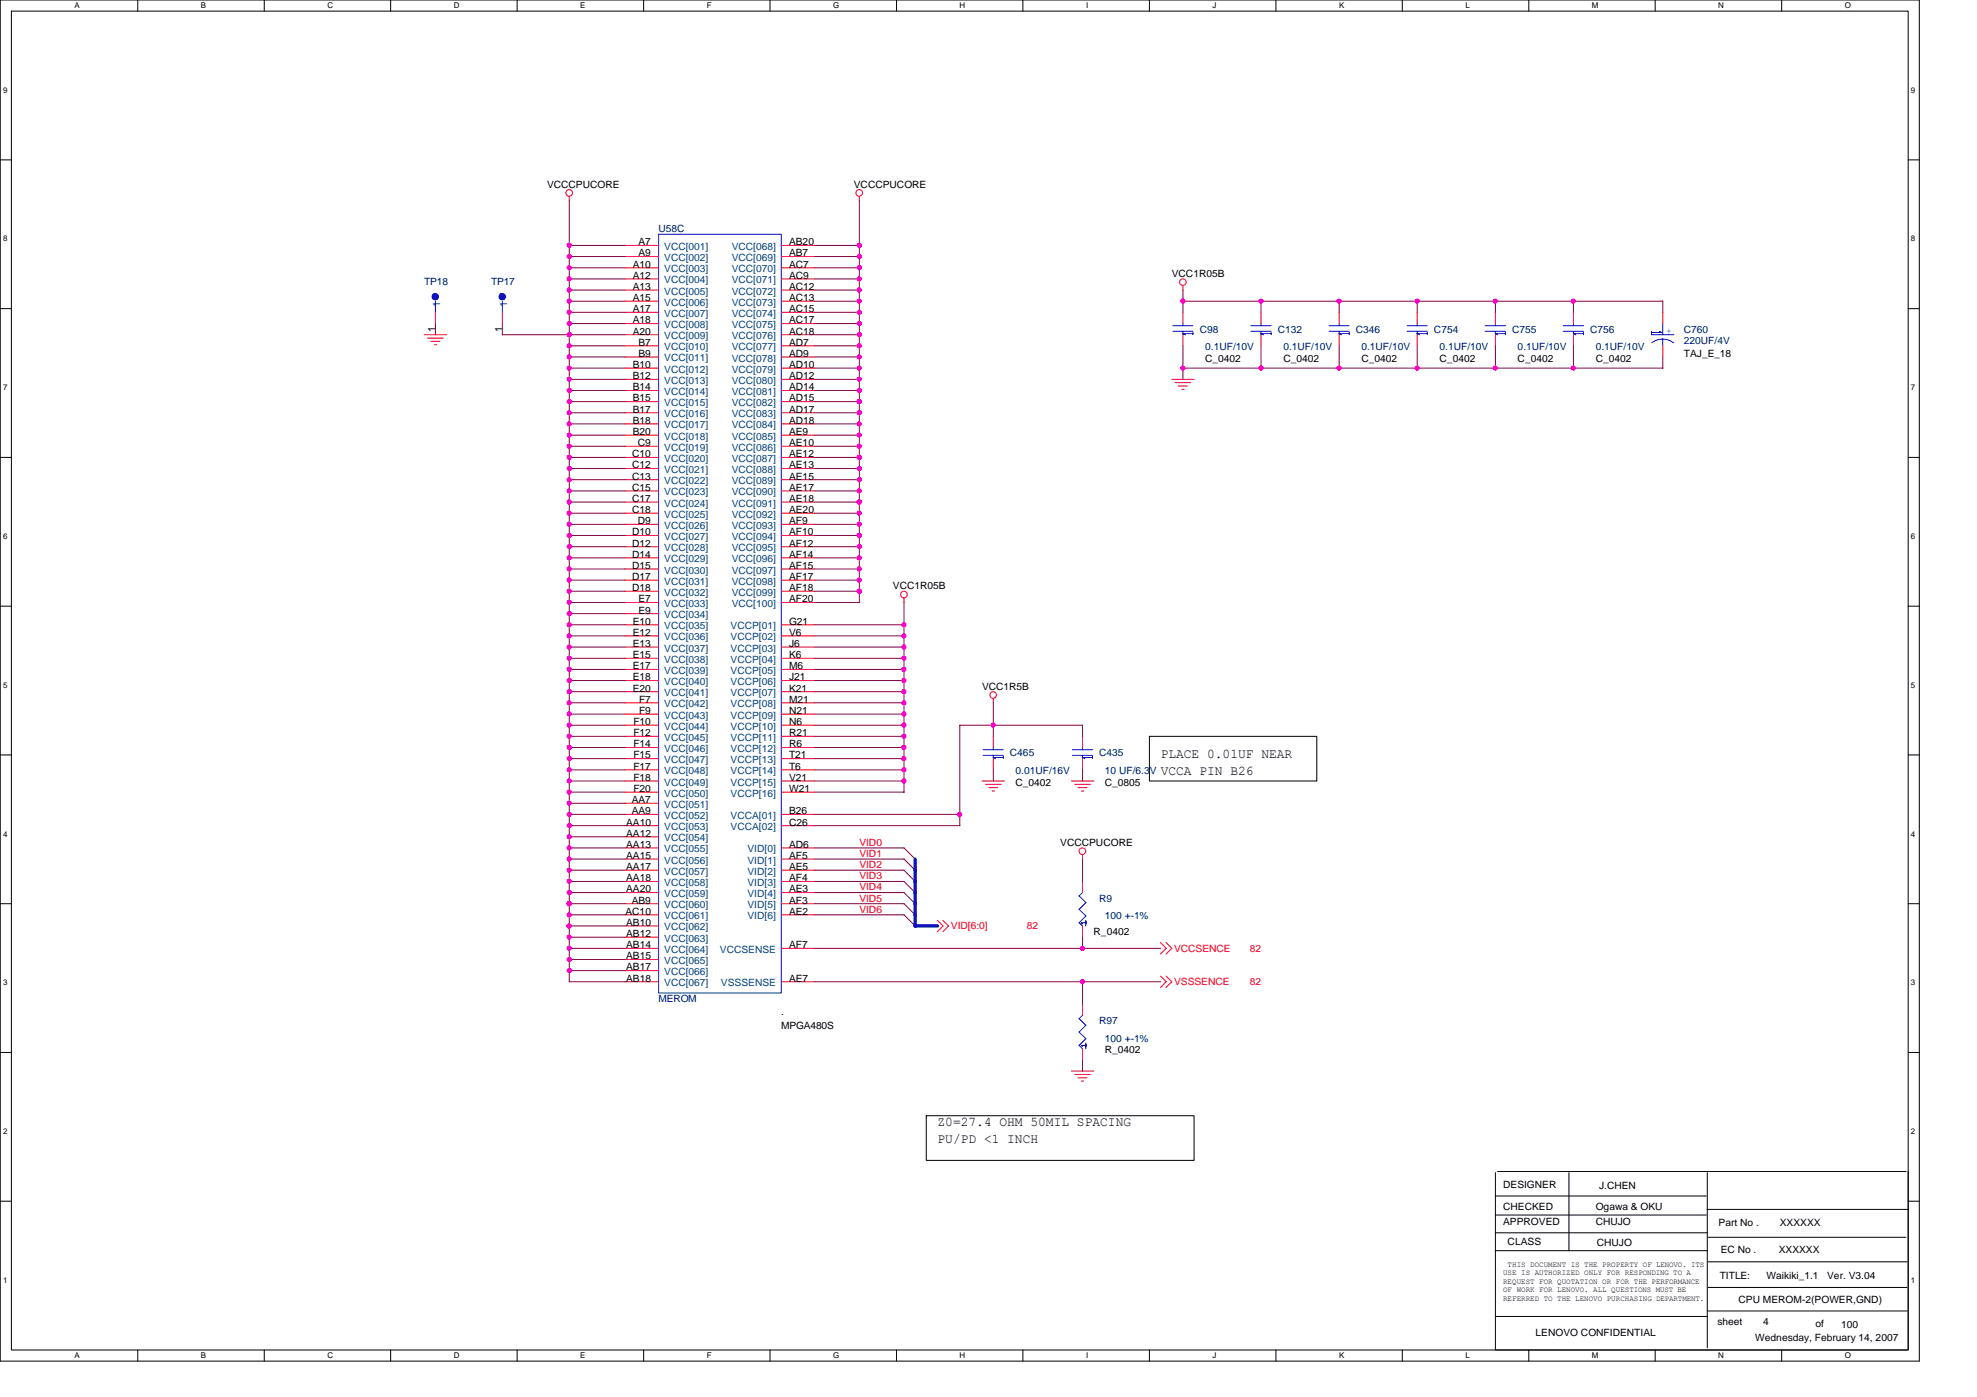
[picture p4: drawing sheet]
<svg xmlns="http://www.w3.org/2000/svg" width="297mm" height="210mm" viewBox="0 0 297 210" stroke-linecap="round" stroke-linejoin="round" font-family="sans-serif">
<path d="M0 0h288.4v204.5h-288.4zM1.7 1.7h285v201.1h-285z" fill="none" stroke="#000" stroke-width=".15"/>
<g fill="#fff">
<path d="M11.2 .2h.8v1.3h-.8z"/>
<path d="M11.2 203h.8v1.4h-.8z"/>
</g>
<path d="M20.7 0v1.7M20.7 202.8v1.7" fill="none" stroke="#000" stroke-width=".15"/>
<g fill="#fff">
<path d="M30.2 .2h.8v1.3h-.8z"/>
<path d="M30.2 203h.8v1.4h-.8z"/>
</g>
<path d="M39.7 0v1.7M39.7 202.8v1.7" fill="none" stroke="#000" stroke-width=".15"/>
<g fill="#fff">
<path d="M49.2 .2h.8v1.3h-.8z"/>
<path d="M49.2 203h.8v1.4h-.8z"/>
</g>
<path d="M58.7 0v1.7M58.7 202.8v1.7" fill="none" stroke="#000" stroke-width=".15"/>
<g fill="#fff">
<path d="M68.2 .2h.8v1.3h-.8z"/>
<path d="M68.2 203h.8v1.4h-.8z"/>
</g>
<path d="M77.7 0v1.7M77.7 202.8v1.7" fill="none" stroke="#000" stroke-width=".15"/>
<g fill="#fff">
<path d="M87.2 .2h.8v1.3h-.8z"/>
<path d="M87.2 203h.8v1.4h-.8z"/>
</g>
<path d="M96.7 0v1.7M96.7 202.8v1.7" fill="none" stroke="#000" stroke-width=".15"/>
<g fill="#fff">
<path d="M106.2 .2h.7v1.3h-.7z"/>
<path d="M106.2 203h.7v1.4h-.7z"/>
</g>
<path d="M115.7 0v1.7M115.7 202.8v1.7" fill="none" stroke="#000" stroke-width=".15"/>
<g fill="#fff">
<path d="M125.2 .2h.9v1.3h-.9z"/>
<path d="M125.2 203h.9v1.4h-.9z"/>
</g>
<path d="M134.7 0v1.7M134.7 202.8v1.7" fill="none" stroke="#000" stroke-width=".15"/>
<g fill="#fff">
<path d="M144.2 .2h.8v1.3h-.8z"/>
<path d="M144.2 203h.8v1.4h-.8z"/>
</g>
<path d="M153.7 0v1.7M153.7 202.8v1.7" fill="none" stroke="#000" stroke-width=".15"/>
<g fill="#fff">
<path d="M163.2 .2h.3v1.3h-.3z"/>
<path d="M163.2 203h.3v1.4h-.3z"/>
</g>
<path d="M172.7 0v1.7M172.7 202.8v1.7" fill="none" stroke="#000" stroke-width=".15"/>
<g fill="#fff">
<path d="M182.2 .2h.6v1.3h-.6z"/>
<path d="M182.2 203h.6v1.4h-.6z"/>
</g>
<path d="M191.7 0v1.7M191.7 202.8v1.7" fill="none" stroke="#000" stroke-width=".15"/>
<g fill="#fff">
<path d="M201.2 .2h.8v1.3h-.8z"/>
<path d="M201.2 203h.8v1.4h-.8z"/>
</g>
<path d="M210.7 0v1.7M210.7 202.8v1.7" fill="none" stroke="#000" stroke-width=".15"/>
<g fill="#fff">
<path d="M220.2 .2h.6v1.3h-.6z"/>
<path d="M220.2 203h.6v1.4h-.6z"/>
</g>
<path d="M229.7 0v1.7M229.7 202.8v1.7" fill="none" stroke="#000" stroke-width=".15"/>
<g fill="#fff">
<path d="M239.2 .2h.9v1.3h-.9z"/>
<path d="M239.2 203h.9v1.4h-.9z"/>
</g>
<path d="M248.7 0v1.7M248.7 202.8v1.7" fill="none" stroke="#000" stroke-width=".15"/>
<g fill="#fff">
<path d="M258.2 .2h.8v1.3h-.8z"/>
<path d="M258.2 203h.8v1.4h-.8z"/>
</g>
<path d="M267.7 0v1.7M267.7 202.8v1.7" fill="none" stroke="#000" stroke-width=".15"/>
<g fill="#fff">
<path d="M277.2 .2h.9v1.3h-.9z"/>
<path d="M277.2 203h.9v1.4h-.9z"/>
<path d="M.5 12.8h.6v1.4h-.6z"/>
<path d="M287.1 12.8h.7v1.4h-.7z"/>
<path d="M.5 35.2h.6v1.3h-.6z"/>
<path d="M287.1 35.2h.7v1.3h-.7z"/>
</g>
<path d="M0 24h1.7M286.7 24h1.7" fill="none" stroke="#000" stroke-width=".15"/>
<g fill="#fff">
<path d="M.5 57.6h.6v1.3h-.6z"/>
<path d="M287.1 57.6h.7v1.3h-.7z"/>
</g>
<path d="M0 46.4h1.7M286.7 46.4h1.7" fill="none" stroke="#000" stroke-width=".15"/>
<g fill="#fff">
<path d="M.5 79.9h.6v1.3h-.6z"/>
<path d="M287.1 79.9h.7v1.3h-.7z"/>
</g>
<path d="M0 68.7h1.7M286.7 68.7h1.7" fill="none" stroke="#000" stroke-width=".15"/>
<g fill="#fff">
<path d="M.5 102.3h.6v1.3h-.6z"/>
<path d="M287.1 102.3h.7v1.3h-.7z"/>
</g>
<path d="M0 91.1h1.7M286.7 91.1h1.7" fill="none" stroke="#000" stroke-width=".15"/>
<g fill="#fff">
<path d="M.5 124.6h.6v1.3h-.6z"/>
<path d="M287.1 124.6h.7v1.3h-.7z"/>
</g>
<path d="M0 113.4h1.7M286.7 113.4h1.7" fill="none" stroke="#000" stroke-width=".15"/>
<g fill="#fff">
<path d="M.5 147h.6v1.3h-.6z"/>
<path d="M287.1 147h.7v1.3h-.7z"/>
</g>
<path d="M0 135.8h1.7M286.7 135.8h1.7" fill="none" stroke="#000" stroke-width=".15"/>
<g fill="#fff">
<path d="M.5 169.3h.6v1.3h-.6z"/>
<path d="M287.1 169.3h.7v1.3h-.7z"/>
</g>
<path d="M0 158.1h1.7M286.7 158.1h1.7" fill="none" stroke="#000" stroke-width=".15"/>
<g fill="#fff">
<path d="M.5 191.7h.6v1.3h-.6z"/>
<path d="M287.1 191.7h.7v1.3h-.7z"/>
</g>
<g fill="none" stroke="#000" stroke-width=".15">
<path d="M172.7 110.6h25.1v6.7h-25.1zM139.2 167.6h40.2v6.7h-40.2zM224.7 179.7h31.7M224.7 176.2v26.7M225 176h61.4M235.7 176.2v11.7M256.5 176.2v26.3M286.7 176v26.8M0 180.5h1.7M224.7 182.6h31.7M224.7 185.2h31.8M224.7 187.9h31.8"/>
<path d="M224.7 197.8h31.8M256.5 181.7h30.2M256.5 197h30.1M256.7 189.6h29.8M256.7 185.9h29.7M256.7 193.4h29.8M286.7 180.5h1.7M224.8 202.8h61.7"/>
</g>
<g fill="none" stroke="#f00" stroke-width=".15">
<path d="M85.5 29.5v.7M93.9 36.9h5.1M93.9 38.5h5.1M117.4 36.9h5M117.4 38.5h5M129.1 29.5v.7M63.7 50.3h3.4M64.2 50.8h2.4M64.7 51.3h1.4M65.3 51.8h.3M65.4 46.9v1.7M75.5 46.9v1.7"/>
<path d="M93.9 50.3h5.1M93.9 57h5.1M93.9 40.2h5.1M93.9 41.9h5.1M93.9 43.6h5.1M93.9 45.3h5.1M93.9 46.9h5.1M93.9 48.6h5.1M93.9 52h5.1M93.9 53.6h5.1M93.9 55.3h5.1M93.9 58.7h5.1"/>
<path d="M117.4 50.3h5M117.4 57h5M117.4 40.2h5M117.4 41.9h5M117.4 43.6h5M117.4 45.3h5M117.4 46.9h5M117.4 48.6h5M117.4 52h5M117.4 53.6h5M117.4 55.3h5M117.4 58.7h5"/>
<path d="M176.1 57h3.3M176.6 57.5h2.3M177 58h1.4M177.6 58.5h.3M177.7 42.9v.7M177.7 46.9v1.7M177.7 50.3v1.7M189.5 46.9v1.7M189.5 50.3v1.7M201.2 46.9v1.7M201.2 50.3v1.7M212.9 46.9v1.7"/>
<path d="M212.9 50.3v1.7M224.7 46.9v1.7M224.7 50.3v1.7M236.4 46.9v1.7M236.4 50.3v1.7M249.8 46.9v1.7M249.8 52v1.6M93.9 60.3h5.1M93.9 62h5.1M93.9 63.7h5.1M93.9 65.4h5.1M93.9 67.1h5.1"/>
<path d="M93.9 68.7h5.1M93.9 70.4h5.1M93.9 72.1h5.1M93.9 73.8h5.1M93.9 75.4h5.1M93.9 77.1h5.1M93.9 78.8h5.1M117.4 60.3h5M117.4 62h5M117.4 63.7h5M117.4 65.4h5M117.4 67.1h5"/>
<path d="M117.4 68.7h5M117.4 70.4h5M117.4 72.1h5M117.4 73.8h5M117.4 75.4h5M117.4 77.1h5M117.4 78.8h5M93.9 80.5h5.1M93.9 82.1h5.1M93.9 83.8h5.1M93.9 85.5h5.1M93.9 87.2h5.1"/>
<path d="M93.9 88.8h5.1M93.9 90.5h5.1M93.9 92.2h5.1M93.9 93.9h5.1M93.9 95.5h5.1M93.9 97.2h5.1M93.9 98.9h5.1M117.4 80.5h5M117.4 82.1h5M117.4 83.8h5M117.4 85.5h5M117.4 87.2h5"/>
<path d="M117.4 88.8h5M117.4 90.5h5M117.4 93.9h5M117.4 95.5h5M117.4 97.2h5M117.4 98.9h5M135.8 89.9v.7M93.9 117.3h5.1M93.9 100.6h5.1M93.9 102.3h5.1M93.9 103.9h5.1M93.9 105.6h5.1"/>
<path d="M93.9 107.3h5.1M93.9 109h5.1M93.9 110.6h5.1M93.9 112.3h5.1M93.9 114h5.1M93.9 115.7h5.1M93.9 119h5.1M117.4 117.3h5M117.4 100.6h5M117.4 102.3h5M117.4 103.9h5M117.4 105.6h5"/>
<path d="M117.4 107.3h5M117.4 109h5M117.4 110.6h5M117.4 112.3h5M117.4 114h5M117.4 115.7h5M117.4 119h5M147.5 117.3h3.4M148.1 117.9h2.3M148.5 118.3h1.4M149.1 118.9h.3M149.2 104.9v.7"/>
<path d="M149.2 110.6v1.7M149.2 114v1.7M161 117.3h3.3M161.5 117.9h2.3M162 118.3h1.3M162.5 118.9h.3M162.6 110.6v1.7M162.6 114v1.7M93.9 120.7h5.1M93.9 122.4h5.1M93.9 124.1h5.1M93.9 125.7h5.1"/>
<path d="M93.9 127.4h5.1M93.9 129.1h5.1M93.9 130.7h5.1M93.9 132.4h5.1M93.9 134.1h5.1M93.9 135.8h5.1M93.9 137.5h5.1M93.9 139.1h5.1M117.4 122.4h5M117.4 124.1h5M117.4 127.4h5M117.4 129.1h5"/>
<path d="M117.4 130.7h5M117.4 132.4h5M117.4 134.1h5M117.4 135.8h5M117.4 137.5h5M140.8 138.3l.9 .8-.9 .9M141.7 138.3l.8 .8-.8 .9M162.6 128.4v.7M162.6 132.4v1.7M162.6 139.1v1.7M93.9 140.8h5.1M93.9 142.5h5.1"/>
<path d="M93.9 144.2h5.1M93.9 145.8h5.1M93.9 147.5h5.1M117.4 142.5h5M117.4 147.5h5M162.6 150.9v1.6M162.6 157.6v1.7M174.4 146.7l.8 .8-.8 .9M174.4 141.6l.8 .9-.8 .8M175.2 146.7l.9 .8-.9 .9M175.2 141.6l.9 .9-.9 .8M161 160.9h3.3"/>
<path d="M161.5 161.4h2.3M162 161.9h1.3M162.5 162.4h.3"/>
<circle cx="85.5" cy="29" r=".5"/>
<circle cx="129.1" cy="29" r=".5"/>
<circle cx="177.7" cy="42.4" r=".49"/>
<circle cx="135.8" cy="89.3" r=".5"/>
<circle cx="149.2" cy="104.4" r=".49"/>
<circle cx="162.6" cy="127.9" r=".5"/>
</g>
<g fill="none" stroke="#00f" stroke-width=".15">
<path d="M99 35.2h18.4v114h-18.4zM65.4 45.3v1.6M75.5 45.3v1.6M176.2 48.9h3M176.2 49.8h3M177.7 50.1h1.5M177.7 48.6v.4M177.7 49.8v.5M177.7 50.1l.4 .2M179.2 49.9v.4M187.9 48.9h3.1M187.9 49.8h3.1"/>
<path d="M189.4 50.1h1.6M189.5 48.6v.4M189.5 49.8v.5M189.5 50.1l.3 .2M191 49.9v.4M199.7 48.9h3M199.7 49.8h3M201.2 50.1h1.5M201.2 48.6v.4M201.2 49.8v.5M201.2 50.1l.4 .2M202.7 49.9v.4"/>
<path d="M211.4 48.9h3M211.4 49.8h3M212.9 50.1h1.5M212.9 48.6v.4M212.9 49.8v.5M212.9 50.1l.4 .2M214.4 49.9v.4M223.1 48.9h3.1M223.1 49.8h3.1M224.7 50.1h1.5M224.7 48.6v.4M224.7 49.8v.5"/>
<path d="M224.7 50.1l.3 .2M226.2 49.9v.4M234.9 48.9h3M234.9 49.8h3M236.4 50.1h1.5M236.4 48.6v.4M236.4 49.8v.5M236.4 50.1l.4 .2M237.9 49.9v.4M248.1 49.8v.5h3.4M248.2 51.5a2.69 2.69 0 0 1 3.2 0M249.3 49.8l.4 .2h-1.6"/>
<path d="M249.8 48.6v1.7M249.8 50.9v1.1M147.7 112.6h3M147.7 113.5h3M149.2 112.3v.4M149.2 113.5v.5M150.7 113.8h-1.5l.4 .2M150.7 113.6v.4M161.1 112.6h3M161.1 113.5h3M162.6 113.8h1.5M162.6 112.3v.4"/>
<path d="M162.6 113.5v.5M162.6 113.8l.4 .2M164.1 113.6v.4M162.1 134.6l1 1M162.1 138.6l.5 .5M162.7 134.1l-.6 .5M163.1 138.3v.8M163.1 138.6h-.6l.2 .2M163.2 137.6l-1.1 1M163.2 135.6l-1.1 1 1 1M162.1 153l1 1.1M162.1 157.1l.5 .5"/>
<path d="M162.7 152.5l-.6 .6M163.1 157.1h-.6l.2 .2M163.1 156.7v.9M163.2 156l-1.1 1.1M163.2 154l-1.1 1 1 1.1"/>
</g>
<g fill="#00f" stroke="#00f" stroke-width=".15">
<circle cx="65.4" cy="44.6" r=".49"/>
<circle cx="75.5" cy="44.6" r=".49"/>
</g>
<g fill="none" stroke="#800040" stroke-width=".15">
<path d="M85.5 30.2v117.3M85.5 38.5h8.4M85.5 36.9h8.4M122.4 38.5h6.7M122.4 36.9h6.7M129.1 30.2v60.4M65.4 48.6v1.7M75.5 48.6v1.7h18.4M85.5 55.3h8.4M85.5 53.6h8.4M85.5 48.6h8.4M85.5 57h8.4"/>
<path d="M85.5 43.6h8.4M85.5 46.9h8.4M85.5 58.7h8.4M85.5 40.2h8.4M85.5 45.3h8.4M85.5 52h8.4M85.5 41.9h8.4M122.4 55.3h6.7M122.4 53.6h6.7M122.4 48.6h6.7M122.4 57h6.7M122.4 43.6h6.7"/>
<path d="M122.4 46.9h6.7M122.4 58.7h6.7M122.4 50.3h6.7M122.4 40.2h6.7M122.4 45.3h6.7M122.4 52h6.7M122.4 41.9h6.7M177.7 55.3h72.1M177.7 45.3h72.1M177.7 43.6v3.3M177.7 51.9v5.1M189.5 45.2v1.7"/>
<path d="M189.5 52v3.3M201.2 45.2v1.7M201.2 52v3.3M212.9 45.2v1.7M212.9 52v3.3M224.7 45.2v1.7M224.7 52v3.3M236.4 45.2v1.7M236.4 52v3.3M249.8 45.2v1.7M249.8 53.6v1.7M85.5 77.1h8.4"/>
<path d="M85.5 67.1h8.4M85.5 68.7h8.4M85.5 63.7h8.4M85.5 78.8h8.4M85.5 72.1h8.4M85.5 65.4h8.4M85.5 60.3h8.4M85.5 62h8.4M85.5 75.4h8.4M85.5 73.8h8.4M85.5 70.4h8.4M122.4 77.1h6.7"/>
<path d="M122.4 67.1h6.7M122.4 68.7h6.7M122.4 63.7h6.7M122.4 78.8h6.7M122.4 72.1h6.7M122.4 65.4h6.7M122.4 60.3h6.7M122.4 62h6.7M122.4 75.4h6.7M122.4 73.8h6.7M122.4 70.4h6.7M85.5 92.2h8.4"/>
<path d="M85.5 87.2h8.4M85.5 83.8h8.4M85.5 88.8h8.4M85.5 85.5h8.4M85.5 93.9h8.4M85.5 80.5h8.4M85.5 82.1h8.4M85.5 98.9h8.4M85.5 95.5h8.4M85.5 90.5h8.4M85.5 97.2h8.4M122.4 87.2h6.7"/>
<path d="M122.4 83.8h6.7M122.4 88.8h6.7M122.4 85.5h6.7M122.4 93.9h13.4M122.4 80.5h6.7M122.4 82.1h6.7M122.4 98.9h13.4M122.4 95.5h13.4M122.4 90.5h6.7M122.4 97.2h13.4M135.8 90.5v28.5M85.5 117.3h8.4"/>
<path d="M85.5 109h8.4M85.5 119h8.4M85.5 100.6h8.4M85.5 112.3h8.4M85.5 107.3h8.4M85.5 114h8.4M85.5 102.3h8.4M85.5 110.6h8.4M85.5 115.7h8.4M85.5 103.9h8.4M85.5 105.6h8.4M122.4 117.3h13.4"/>
<path d="M122.4 109h13.4M122.4 119h13.4M122.4 100.6h13.4M122.4 112.3h13.4M122.4 107.3h13.4M122.4 114h13.4M122.4 102.3h13.4M122.4 110.6h13.4M122.4 115.7h13.4M122.4 103.9h13.4M122.4 105.6h13.4M149.2 105.6v5.1"/>
<path d="M149.2 115.7v1.7M162.6 109v1.7M162.6 115.7v1.7M162.7 109h-18.5v15.1M85.5 137.5h8.4M85.5 125.7h8.4M85.5 132.4h8.4M85.5 127.4h8.4M85.5 129.1h8.4M85.5 120.7h8.4M85.5 122.4h8.4M85.5 130.7h8.4"/>
<path d="M85.5 135.8h8.4M85.5 134.1h8.4M85.5 124.1h8.4M85.5 139.1h8.4M122.4 137.5h13.4M122.4 132.4h13.4M122.4 127.4h13.4M122.4 129.1h13.4M122.4 122.4h21.8M122.4 130.7h13.4M122.4 135.8h13.4M122.4 134.1h13.4"/>
<path d="M122.4 124.1h21.8M135.8 127.4l1.7 1.7M135.8 129.1l1.7 1.6M135.8 130.7l1.7 1.7M135.8 132.4l1.7 1.7M135.8 134.1l1.7 1.7M135.8 135.8l1.7 1.7M135.8 137.4l1.7 1.7M162.6 129.1v3.4M85.5 144.2h8.4M85.5 145.8h8.4M85.5 140.8h8.4"/>
<path d="M85.5 142.5h8.4M85.5 147.5h8.4M122.4 142.5h52M122.4 147.5h52M162.6 140.8v1.7M162.6 147.5v3.4M162.6 159.3v1.7"/>
</g>
<path d="M137.5 129.1v10M137.5 139.1h3.4" fill="none" stroke="#00f" stroke-width=".49"/>
<g fill="#f0f" stroke="#f0f" stroke-width=".15">
<circle cx="135.8" cy="117.3" r=".33"/>
<circle cx="85.5" cy="48.6" r=".33"/>
<circle cx="85.5" cy="137.4" r=".33"/>
<circle cx="149.2" cy="109" r=".32"/>
<circle cx="129.1" cy="38.5" r=".33"/>
<circle cx="129.1" cy="63.7" r=".33"/>
<circle cx="129.1" cy="52" r=".33"/>
<circle cx="85.5" cy="80.5" r=".33"/>
<circle cx="85.5" cy="114" r=".33"/>
<circle cx="129.1" cy="88.8" r=".33"/>
<circle cx="85.5" cy="124" r=".33"/>
<circle cx="129.1" cy="68.7" r=".33"/>
<circle cx="135.8" cy="100.6" r=".33"/>
<circle cx="85.5" cy="53.6" r=".33"/>
<circle cx="129.1" cy="83.8" r=".33"/>
<circle cx="85.5" cy="129.1" r=".33"/>
<circle cx="85.5" cy="130.7" r=".33"/>
<circle cx="144.2" cy="122.4" r=".33"/>
<circle cx="85.5" cy="36.9" r=".33"/>
<circle cx="85.5" cy="103.9" r=".33"/>
<circle cx="85.5" cy="90.5" r=".33"/>
<circle cx="135.8" cy="112.3" r=".33"/>
<circle cx="129.1" cy="43.6" r=".33"/>
<circle cx="129.1" cy="57" r=".33"/>
<circle cx="85.5" cy="109" r=".33"/>
<circle cx="129.1" cy="75.4" r=".33"/>
<circle cx="129.1" cy="46.9" r=".33"/>
<circle cx="85.5" cy="98.9" r=".33"/>
<circle cx="129.1" cy="62" r=".33"/>
<circle cx="85.5" cy="139.1" r=".33"/>
<circle cx="135.8" cy="107.3" r=".33"/>
<circle cx="85.5" cy="46.9" r=".33"/>
<circle cx="129.1" cy="67" r=".33"/>
<circle cx="85.5" cy="125.7" r=".33"/>
<circle cx="85.5" cy="107.3" r=".33"/>
<circle cx="129.1" cy="50.3" r=".33"/>
<circle cx="85.5" cy="145.8" r=".33"/>
<circle cx="85.5" cy="112.3" r=".33"/>
<circle cx="85.5" cy="82.1" r=".33"/>
<circle cx="85.5" cy="43.6" r=".33"/>
<circle cx="135.8" cy="109" r=".33"/>
<circle cx="135.8" cy="102.2" r=".33"/>
<circle cx="85.5" cy="132.4" r=".33"/>
<circle cx="85.5" cy="115.7" r=".33"/>
<circle cx="85.5" cy="70.4" r=".33"/>
<circle cx="85.5" cy="40.2" r=".33"/>
<circle cx="85.5" cy="52" r=".33"/>
<circle cx="85.5" cy="105.6" r=".33"/>
<circle cx="129.1" cy="73.7" r=".33"/>
<circle cx="85.5" cy="73.7" r=".33"/>
<circle cx="135.8" cy="110.6" r=".33"/>
<circle cx="85.5" cy="117.3" r=".33"/>
<circle cx="85.5" cy="50.3" r=".33"/>
<circle cx="85.5" cy="110.6" r=".33"/>
<circle cx="129.1" cy="55.3" r=".33"/>
<circle cx="135.8" cy="95.5" r=".33"/>
<circle cx="129.1" cy="60.3" r=".33"/>
<circle cx="135.8" cy="114" r=".33"/>
<circle cx="85.5" cy="63.7" r=".33"/>
<circle cx="85.5" cy="83.8" r=".33"/>
<circle cx="85.5" cy="100.6" r=".33"/>
<circle cx="129.1" cy="53.6" r=".33"/>
<circle cx="129.1" cy="80.5" r=".33"/>
<circle cx="85.5" cy="77.1" r=".33"/>
<circle cx="135.8" cy="98.9" r=".33"/>
<circle cx="85.5" cy="102.2" r=".33"/>
<circle cx="85.5" cy="135.8" r=".33"/>
<circle cx="135.8" cy="115.7" r=".33"/>
<circle cx="85.5" cy="60.3" r=".33"/>
<circle cx="85.5" cy="38.5" r=".33"/>
<circle cx="85.5" cy="134.1" r=".33"/>
<circle cx="85.5" cy="97.2" r=".33"/>
<circle cx="129.1" cy="40.2" r=".33"/>
<circle cx="135.8" cy="97.2" r=".33"/>
<circle cx="129.1" cy="82.1" r=".33"/>
<circle cx="85.5" cy="119" r=".33"/>
<circle cx="129.1" cy="77.1" r=".33"/>
<circle cx="85.5" cy="85.5" r=".33"/>
<circle cx="129.1" cy="87.2" r=".33"/>
<circle cx="85.5" cy="93.9" r=".33"/>
<circle cx="85.5" cy="68.7" r=".33"/>
<circle cx="85.5" cy="87.2" r=".33"/>
<circle cx="85.5" cy="127.4" r=".33"/>
<circle cx="85.5" cy="78.8" r=".33"/>
<circle cx="85.5" cy="75.4" r=".33"/>
<circle cx="129.1" cy="36.9" r=".33"/>
<circle cx="85.5" cy="120.7" r=".33"/>
<circle cx="85.5" cy="55.3" r=".33"/>
<circle cx="85.5" cy="140.8" r=".33"/>
<circle cx="85.5" cy="67" r=".33"/>
<circle cx="85.5" cy="62" r=".33"/>
<circle cx="85.5" cy="57" r=".33"/>
<circle cx="135.8" cy="105.6" r=".33"/>
<circle cx="85.5" cy="65.4" r=".33"/>
<circle cx="85.5" cy="41.9" r=".33"/>
<circle cx="85.5" cy="88.8" r=".33"/>
<circle cx="85.5" cy="58.7" r=".33"/>
<circle cx="135.8" cy="103.9" r=".33"/>
<circle cx="129.1" cy="41.9" r=".33"/>
<circle cx="129.1" cy="45.2" r=".33"/>
<circle cx="135.8" cy="93.9" r=".33"/>
<circle cx="129.1" cy="70.4" r=".33"/>
<circle cx="85.5" cy="72.1" r=".33"/>
<circle cx="85.5" cy="122.4" r=".33"/>
<circle cx="85.5" cy="92.2" r=".33"/>
<circle cx="85.5" cy="45.2" r=".33"/>
<circle cx="85.5" cy="95.5" r=".33"/>
<circle cx="85.5" cy="144.2" r=".33"/>
<circle cx="129.1" cy="48.6" r=".33"/>
<circle cx="162.6" cy="142.5" r=".33"/>
<circle cx="129.1" cy="65.4" r=".33"/>
<circle cx="129.1" cy="85.5" r=".33"/>
<circle cx="129.1" cy="58.7" r=".33"/>
<circle cx="129.1" cy="78.8" r=".33"/>
<circle cx="85.5" cy="142.5" r=".33"/>
<circle cx="129.1" cy="72.1" r=".33"/>
<circle cx="162.6" cy="147.5" r=".33"/>
<circle cx="236.4" cy="45.2" r=".33"/>
<circle cx="177.7" cy="45.2" r=".33"/>
<circle cx="189.5" cy="45.2" r=".33"/>
<circle cx="201.2" cy="45.2" r=".33"/>
<circle cx="177.7" cy="55.3" r=".33"/>
<circle cx="201.2" cy="55.3" r=".33"/>
<circle cx="189.5" cy="55.3" r=".32"/>
<circle cx="224.7" cy="55.3" r=".32"/>
<circle cx="212.9" cy="55.3" r=".33"/>
<circle cx="236.4" cy="55.3" r=".33"/>
<circle cx="224.7" cy="45.2" r=".32"/>
<circle cx="212.9" cy="45.2" r=".33"/>
</g>
<g font-size="2">
<text x="174.4" y="113.9">PLACE 0.01UF NEAR</text>
<text x="174.4" y="116.5">VCCA PIN B26</text>
<text x="140.9" y="169.2">Z0=27.4 OHM 50MIL SPACING</text>
<text x="140.9" y="171.8">PU/PD &lt;1 INCH</text>
</g>
<g font-size="1.5">
<text x="82.2" y="28.2">VCCCPUCORE</text>
<text x="128.3" y="28.2">VCCCPUCORE</text>
<text x="95.1" y="40.2">A10</text>
<text x="95.1" y="41.9">A12</text>
<text x="95.9" y="36.9">A7</text>
<text x="95.9" y="38.5">A9</text>
<text x="118.6" y="36.9">AB20</text>
<text x="118.6" y="38.5">AB7</text>
<text x="118.6" y="40.2">AC7</text>
<text x="118.6" y="41.9">AC9</text>
<text x="176.1" y="41.6">VCC1R05B</text>
<text x="95.1" y="43.6">A13</text>
<text x="95.1" y="45.2">A15</text>
<text x="95.1" y="46.9">A17</text>
<text x="118.6" y="43.6">AC12</text>
<text x="118.6" y="45.2">AC13</text>
<text x="118.6" y="46.9">AC15</text>
<text x="65.4" y="49.8" transform="rotate(-90 65.4 49.8)">1</text>
<text x="75.5" y="49.8" transform="rotate(-90 75.5 49.8)">1</text>
<text x="95.1" y="48.6">A18</text>
<text x="95.1" y="50.3">A20</text>
<text x="95.9" y="51.9">B7</text>
<text x="95.9" y="53.6">B9</text>
<text x="118.6" y="48.6">AC17</text>
<text x="118.6" y="50.3">AC18</text>
<text x="118.6" y="51.9">AD7</text>
<text x="118.6" y="53.6">AD9</text>
<text x="253" y="53.7">TAJ_E_18</text>
<text x="95.1" y="55.3">B10</text>
<text x="95.1" y="57">B12</text>
<text x="95.1" y="58.7">B14</text>
<text x="118.6" y="55.3">AD10</text>
<text x="118.6" y="57">AD12</text>
<text x="118.6" y="58.7">AD14</text>
<text x="181.1" y="54.3">C_0402</text>
<text x="192.8" y="54.3">C_0402</text>
<text x="204.6" y="54.3">C_0402</text>
<text x="216.3" y="54.3">C_0402</text>
<text x="228" y="54.3">C_0402</text>
<text x="239.8" y="54.3">C_0402</text>
<text x="95.1" y="60.3">B15</text>
<text x="95.1" y="62">B17</text>
<text x="95.1" y="63.7">B18</text>
<text x="95.1" y="65.4">B20</text>
<text x="118.6" y="60.3">AD15</text>
<text x="118.6" y="62">AD17</text>
<text x="118.6" y="63.7">AD18</text>
<text x="118.6" y="65.4">AE9</text>
<text x="95" y="68.7">C10</text>
<text x="95" y="70.4">C12</text>
<text x="95.8" y="67">C9</text>
<text x="118.6" y="67">AE10</text>
<text x="118.6" y="68.7">AE12</text>
<text x="118.6" y="70.4">AE13</text>
<text x="95" y="72.1">C13</text>
<text x="95" y="73.7">C15</text>
<text x="95" y="75.4">C17</text>
<text x="95" y="77.1">C18</text>
<text x="118.6" y="72.1">AE15</text>
<text x="118.6" y="73.7">AE17</text>
<text x="118.6" y="75.4">AE18</text>
<text x="118.6" y="77.1">AE20</text>
<text x="95" y="80.4">D10</text>
<text x="95" y="82.1">D12</text>
<text x="95" y="83.8">D14</text>
<text x="95.8" y="78.8">D9</text>
<text x="118.6" y="78.8">AF9</text>
<text x="118.6" y="80.4">AF10</text>
<text x="118.6" y="82.1">AF12</text>
<text x="118.6" y="83.8">AF14</text>
<text x="95" y="85.5">D15</text>
<text x="95" y="87.1">D17</text>
<text x="95" y="88.8">D18</text>
<text x="118.6" y="85.5">AF15</text>
<text x="118.6" y="87.1">AF17</text>
<text x="118.6" y="88.8">AF18</text>
<text x="134.2" y="88.5">VCC1R05B</text>
<text x="95.1" y="93.9">E10</text>
<text x="95.1" y="95.5">E12</text>
<text x="95.9" y="90.5">E7</text>
<text x="95.9" y="92.2">E9</text>
<text x="118.6" y="90.5">AF20</text>
<text x="118.6" y="93.9">G21</text>
<text x="118.6" y="95.5">V6</text>
<text x="95.1" y="97.2">E13</text>
<text x="95.1" y="98.9">E15</text>
<text x="95.1" y="100.6">E17</text>
<text x="118.6" y="97.2">J6</text>
<text x="118.6" y="98.9">K6</text>
<text x="118.6" y="100.6">M6</text>
<text x="95.1" y="102.2">E18</text>
<text x="95.1" y="103.9">E20</text>
<text x="96" y="105.6">F7</text>
<text x="96" y="107.3">F9</text>
<text x="118.6" y="102.2">J21</text>
<text x="118.6" y="103.9">K21</text>
<text x="118.6" y="105.6">M21</text>
<text x="118.6" y="107.3">N21</text>
<text x="147.5" y="103.6">VCC1R5B</text>
<text x="95.2" y="108.9">F10</text>
<text x="95.2" y="110.6">F12</text>
<text x="95.2" y="112.3">F14</text>
<text x="95.2" y="114">F15</text>
<text x="118.6" y="108.9">N6</text>
<text x="118.6" y="110.6">R21</text>
<text x="118.6" y="112.3">R6</text>
<text x="118.6" y="114">T21</text>
<text x="95.2" y="115.7">F17</text>
<text x="95.2" y="117.3">F18</text>
<text x="95.2" y="119">F20</text>
<text x="118.6" y="115.7">T6</text>
<text x="118.6" y="117.3">V21</text>
<text x="118.6" y="119">W21</text>
<text x="152.6" y="118">C_0402</text>
<text x="166" y="118">C_0805</text>
<text x="94.1" y="124">AA10</text>
<text x="94.1" y="125.7">AA12</text>
<text x="94.9" y="120.7">AA7</text>
<text x="94.9" y="122.3">AA9</text>
<text x="118.6" y="122.3">B26</text>
<text x="118.6" y="124">C26</text>
<text x="94.1" y="127.4">AA13</text>
<text x="94.1" y="129.1">AA15</text>
<text x="94.1" y="130.7">AA17</text>
<text x="118.6" y="127.4">AD6</text>
<text x="118.6" y="129.1">AF5</text>
<text x="118.6" y="130.7">AE5</text>
<text x="159.3" y="127.1">VCCCPUCORE</text>
<text x="94" y="137.4">AC10</text>
<text x="94.1" y="132.4">AA18</text>
<text x="94.1" y="134.1">AA20</text>
<text x="94.9" y="135.8">AB9</text>
<text x="118.6" y="132.4">AF4</text>
<text x="118.6" y="134.1">AE3</text>
<text x="118.6" y="135.8">AF3</text>
<text x="118.6" y="137.4">AE2</text>
<text x="94.1" y="139.1">AB10</text>
<text x="94.1" y="140.8">AB12</text>
<text x="94.1" y="142.5">AB14</text>
<text x="118.6" y="142.5">AF7</text>
<text x="164.3" y="140.5">R_0402</text>
<text x="94.1" y="144.1">AB15</text>
<text x="94.1" y="145.8">AB17</text>
<text x="94.1" y="147.5">AB18</text>
<text x="118.6" y="147.5">AE7</text>
<text x="117.4" y="152.6">.</text>
<text x="117.4" y="154.6">MPGA480S</text>
<text x="166" y="158.3">R_0402</text>
<text x="225.8" y="178.5">DESIGNER</text>
<text x="240.3" y="178.7">J.CHEN</text>
<text x="225.8" y="181.7">CHECKED</text>
<text x="225.8" y="184.1">APPROVED</text>
<text x="239.8" y="181.7">Ogawa &amp; OKU</text>
<text x="239.8" y="184.1">CHUJO</text>
<text x="258.2" y="184.3">Part No .</text>
<text x="267.4" y="184.3">XXXXXX</text>
<text x="226.5" y="187.1">CLASS</text>
<text x="239.9" y="187.3">CHUJO</text>
<text x="258.5" y="188.3">EC No .</text>
<text x="267.2" y="188.3">XXXXXX</text>
<text x="258.4" y="192.1">TITLE:</text>
<text x="261.2" y="195.8">CPU MEROM-2(POWER,GND)</text>
<text x="265.4" y="192.1">Waikiki_1.1</text>
<text x="274.5" y="192.1">Ver. V3.04</text>
<text x="230.7" y="200.7">LENOVO CONFIDENTIAL</text>
<text x="258" y="199.2">sheet</text>
<text x="263.7" y="201.5">Wednesday, February 14, 2007</text>
<text x="264.9" y="199.2">4</text>
<text x="272.8" y="199.3">of</text>
<text x="276.6" y="199.5">100</text>
</g>
<g font-size="1.5" fill="#000080">
<text x="99" y="34.9">U58C</text>
<text x="63.7" y="42.8">TP18</text>
<text x="73.8" y="42.8">TP17</text>
<text x="180.3" y="50">C98</text>
<text x="181.1" y="52.6">0.1UF/10V</text>
<text x="192" y="50">C132</text>
<text x="192.8" y="52.6">0.1UF/10V</text>
<text x="203.7" y="50">C346</text>
<text x="204.6" y="52.6">0.1UF/10V</text>
<text x="215.5" y="50">C754</text>
<text x="216.3" y="52.6">0.1UF/10V</text>
<text x="227.2" y="50">C755</text>
<text x="228" y="52.6">0.1UF/10V</text>
<text x="238.9" y="50">C756</text>
<text x="239.8" y="52.6">0.1UF/10V</text>
<text x="253" y="50">C760</text>
<text x="253" y="51.6">220UF/4V</text>
<text x="151.7" y="113.7">C465</text>
<text x="165.2" y="113.7">C435</text>
<text x="152.6" y="116.4">0.01UF/16V</text>
<text x="166" y="116.4">10 UF/6.3V</text>
<text x="165.2" y="135.5">R9</text>
<text x="166" y="138.2">100 +-1%</text>
<text x="99" y="150.6">MEROM</text>
<text x="165.2" y="153.9">R97</text>
<text x="166" y="156.6">100 +-1%</text>
</g>
<g font-size="1.5" fill="#004080">
<text x="99.8" y="37.5">VCC[001]</text>
<text x="99.8" y="39.2">VCC[002]</text>
<text x="99.8" y="40.9">VCC[003]</text>
<text x="109.9" y="37.6">VCC[068]</text>
<text x="109.9" y="39.2">VCC[069]</text>
<text x="109.9" y="40.9">VCC[070]</text>
<text x="66.1" y="46.1" transform="rotate(-90 66.1 46.1)">1</text>
<text x="76.2" y="46.1" transform="rotate(-90 76.2 46.1)">1</text>
<text x="99.8" y="42.6">VCC[004]</text>
<text x="99.8" y="44.3">VCC[005]</text>
<text x="99.8" y="45.9">VCC[006]</text>
<text x="99.8" y="47.6">VCC[007]</text>
<text x="109.9" y="42.6">VCC[071]</text>
<text x="109.9" y="44.3">VCC[072]</text>
<text x="109.9" y="45.9">VCC[073]</text>
<text x="109.9" y="47.6">VCC[074]</text>
<text x="99.8" y="49.3">VCC[008]</text>
<text x="99.8" y="51">VCC[009]</text>
<text x="99.8" y="52.6">VCC[010]</text>
<text x="109.9" y="49.3">VCC[075]</text>
<text x="109.9" y="51">VCC[076]</text>
<text x="109.9" y="52.6">VCC[077]</text>
<text x="99.8" y="54.3">VCC[011]</text>
<text x="99.8" y="56">VCC[012]</text>
<text x="99.8" y="57.7">VCC[013]</text>
<text x="99.8" y="59.4">VCC[014]</text>
<text x="109.9" y="54.3">VCC[078]</text>
<text x="109.9" y="56">VCC[079]</text>
<text x="109.9" y="57.7">VCC[080]</text>
<text x="109.9" y="59.4">VCC[081]</text>
<text x="99.8" y="61">VCC[015]</text>
<text x="99.8" y="62.7">VCC[016]</text>
<text x="99.8" y="64.4">VCC[017]</text>
<text x="109.9" y="61">VCC[082]</text>
<text x="109.9" y="62.7">VCC[083]</text>
<text x="109.9" y="64.4">VCC[084]</text>
<text x="99.8" y="66.1">VCC[018]</text>
<text x="99.8" y="67.7">VCC[019]</text>
<text x="99.8" y="69.4">VCC[020]</text>
<text x="99.8" y="71.1">VCC[021]</text>
<text x="109.9" y="66.1">VCC[085]</text>
<text x="109.9" y="67.7">VCC[086]</text>
<text x="109.9" y="69.4">VCC[087]</text>
<text x="109.9" y="71.1">VCC[088]</text>
<text x="99.8" y="72.8">VCC[022]</text>
<text x="99.8" y="74.4">VCC[023]</text>
<text x="99.8" y="76.1">VCC[024]</text>
<text x="99.8" y="77.8">VCC[025]</text>
<text x="109.9" y="72.8">VCC[089]</text>
<text x="109.9" y="74.4">VCC[090]</text>
<text x="109.9" y="76.1">VCC[091]</text>
<text x="109.9" y="77.8">VCC[092]</text>
<text x="99.8" y="79.5">VCC[026]</text>
<text x="99.8" y="81.1">VCC[027]</text>
<text x="99.8" y="82.8">VCC[028]</text>
<text x="109.9" y="79.5">VCC[093]</text>
<text x="109.9" y="81.1">VCC[094]</text>
<text x="109.9" y="82.8">VCC[095]</text>
<text x="99.8" y="84.5">VCC[029]</text>
<text x="99.8" y="86.2">VCC[030]</text>
<text x="99.8" y="87.8">VCC[031]</text>
<text x="99.8" y="89.5">VCC[032]</text>
<text x="109.9" y="84.5">VCC[096]</text>
<text x="109.9" y="86.2">VCC[097]</text>
<text x="109.9" y="87.8">VCC[098]</text>
<text x="109.9" y="89.5">VCC[099]</text>
<text x="99.8" y="91.2">VCC[033]</text>
<text x="99.8" y="92.9">VCC[034]</text>
<text x="99.8" y="94.6">VCC[035]</text>
<text x="109.8" y="94.6">VCCP[01]</text>
<text x="109.9" y="91.2">VCC[100]</text>
<text x="99.8" y="96.2">VCC[036]</text>
<text x="99.8" y="97.9">VCC[037]</text>
<text x="99.8" y="99.6">VCC[038]</text>
<text x="99.8" y="101.3">VCC[039]</text>
<text x="109.8" y="97.9">VCCP[03]</text>
<text x="109.8" y="99.6">VCCP[04]</text>
<text x="109.8" y="101.3">VCCP[05]</text>
<text x="109.8" y="96.2">VCCP[02]</text>
<text x="99.8" y="102.9">VCC[040]</text>
<text x="99.8" y="104.6">VCC[041]</text>
<text x="99.8" y="106.3">VCC[042]</text>
<text x="99.8" y="108">VCC[043]</text>
<text x="109.8" y="102.9">VCCP[06]</text>
<text x="109.8" y="104.6">VCCP[07]</text>
<text x="109.8" y="106.3">VCCP[08]</text>
<text x="109.8" y="108">VCCP[09]</text>
<text x="99.8" y="109.6">VCC[044]</text>
<text x="99.8" y="111.3">VCC[045]</text>
<text x="99.8" y="113">VCC[046]</text>
<text x="109.8" y="109.6">VCCP[10]</text>
<text x="109.8" y="111.3">VCCP[11]</text>
<text x="109.8" y="113">VCCP[12]</text>
<text x="99.8" y="114.7">VCC[047]</text>
<text x="99.8" y="116.4">VCC[048]</text>
<text x="99.8" y="118">VCC[049]</text>
<text x="99.8" y="119.7">VCC[050]</text>
<text x="109.8" y="114.7">VCCP[13]</text>
<text x="109.8" y="116.4">VCCP[14]</text>
<text x="109.8" y="118">VCCP[15]</text>
<text x="109.8" y="119.7">VCCP[16]</text>
<text x="99.8" y="121.4">VCC[051]</text>
<text x="99.8" y="123">VCC[052]</text>
<text x="99.8" y="124.7">VCC[053]</text>
<text x="109.8" y="123">VCCA[01]</text>
<text x="109.8" y="124.7">VCCA[02]</text>
<text x="99.8" y="126.4">VCC[054]</text>
<text x="99.8" y="128.1">VCC[055]</text>
<text x="99.8" y="129.8">VCC[056]</text>
<text x="99.8" y="131.4">VCC[057]</text>
<text x="112.3" y="128.1">VID[0]</text>
<text x="112.3" y="129.8">VID[1]</text>
<text x="112.3" y="131.4">VID[2]</text>
<text x="99.8" y="133.1">VCC[058]</text>
<text x="99.8" y="134.8">VCC[059]</text>
<text x="99.8" y="136.5">VCC[060]</text>
<text x="112.3" y="133.1">VID[3]</text>
<text x="112.3" y="134.8">VID[4]</text>
<text x="112.3" y="136.5">VID[5]</text>
<text x="99.8" y="138.1">VCC[061]</text>
<text x="99.8" y="139.8">VCC[062]</text>
<text x="99.8" y="141.5">VCC[063]</text>
<text x="99.8" y="143.2">VCC[064]</text>
<text x="108.2" y="143.2">VCCSENSE</text>
<text x="112.3" y="138.1">VID[6]</text>
<text x="99.8" y="144.8">VCC[065]</text>
<text x="99.8" y="146.5">VCC[066]</text>
<text x="99.8" y="148.2">VCC[067]</text>
<text x="108.3" y="148.2">VSSSENSE</text>
</g>
<text font-size="1.5" fill="#00f" x="250.3" y="50.1">+</text>
<g font-size="1.5" fill="#f00">
<text x="129.1" y="127.1">VID0</text>
<text x="129.1" y="128.8">VID1</text>
<text x="129.1" y="130.4">VID2</text>
<text x="129.1" y="137.1">VID6</text>
<text x="129.1" y="132.1">VID3</text>
<text x="129.1" y="135.5">VID5</text>
<text x="129.1" y="133.8">VID4</text>
<text x="142.9" y="139.7">VID[6:0]</text>
<text x="154.3" y="139.7">82</text>
<text x="176.4" y="143">VCCSENCE</text>
<text x="187.8" y="143">82</text>
<text x="176.4" y="148">VSSSENCE</text>
<text x="187.8" y="148">82</text>
</g>
<g font-size="1.2">
<text x="11.2" y="1.3">A</text>
<text x="30.2" y="1.3">B</text>
<text x="49.2" y="1.3">C</text>
<text x="68.2" y="1.3">D</text>
<text x="87.2" y="1.3">E</text>
<text x="106.2" y="1.3">F</text>
<text x="125.2" y="1.3">G</text>
<text x="144.2" y="1.3">H</text>
<text x="163.2" y="1.3">I</text>
<text x="182.2" y="1.3">J</text>
<text x="201.2" y="1.3">K</text>
<text x="220.2" y="1.3">L</text>
<text x="239.2" y="1.3">M</text>
<text x="258.2" y="1.3">N</text>
<text x="277.2" y="1.3">O</text>
<text x=".5" y="13.9">9</text>
<text x="287.1" y="13.9">9</text>
<text x=".5" y="36.3">8</text>
<text x="287.1" y="36.3">8</text>
<text x=".5" y="58.6">7</text>
<text x="287.1" y="58.6">7</text>
<text x=".5" y="81">6</text>
<text x="287.1" y="81">6</text>
<text x=".5" y="103.3">5</text>
<text x="287.1" y="103.3">5</text>
<text x=".5" y="125.7">4</text>
<text x="287.1" y="125.7">4</text>
<text x=".5" y="148">3</text>
<text x="287.1" y="148">3</text>
<text x=".5" y="170.4">2</text>
<text x="287.1" y="170.4">2</text>
<text x="225.8" y="191.6">USE IS AUTHORIZED ONLY FOR RESPONDING TO A</text>
<text x="226.5" y="190.4">THIS DOCUMENT IS THE PROPERTY OF LENOVO. ITS</text>
<text x=".5" y="192.7">1</text>
<text x="225.8" y="192.9">REQUEST FOR QUOTATION OR FOR THE PERFORMANCE</text>
<text x="225.8" y="194.2">OF WORK FOR LENOVO. ALL QUESTIONS MUST BE</text>
<text x="225.8" y="195.5">REFERRED TO THE LENOVO PURCHASING DEPARTMENT.</text>
<text x="287.1" y="192.7">1</text>
<text x="11.2" y="204.1">A</text>
<text x="30.2" y="204.1">B</text>
<text x="49.2" y="204.1">C</text>
<text x="68.2" y="204.1">D</text>
<text x="87.2" y="204.1">E</text>
<text x="106.2" y="204.1">F</text>
<text x="125.2" y="204.1">G</text>
<text x="144.2" y="204.1">H</text>
<text x="163.2" y="204.1">I</text>
<text x="182.2" y="204.1">J</text>
<text x="201.2" y="204.1">K</text>
<text x="220.2" y="204.1">L</text>
<text x="239.2" y="204.1">M</text>
<text x="258.2" y="204.1">N</text>
<text x="277.2" y="204.1">O</text>
</g>
</svg>
